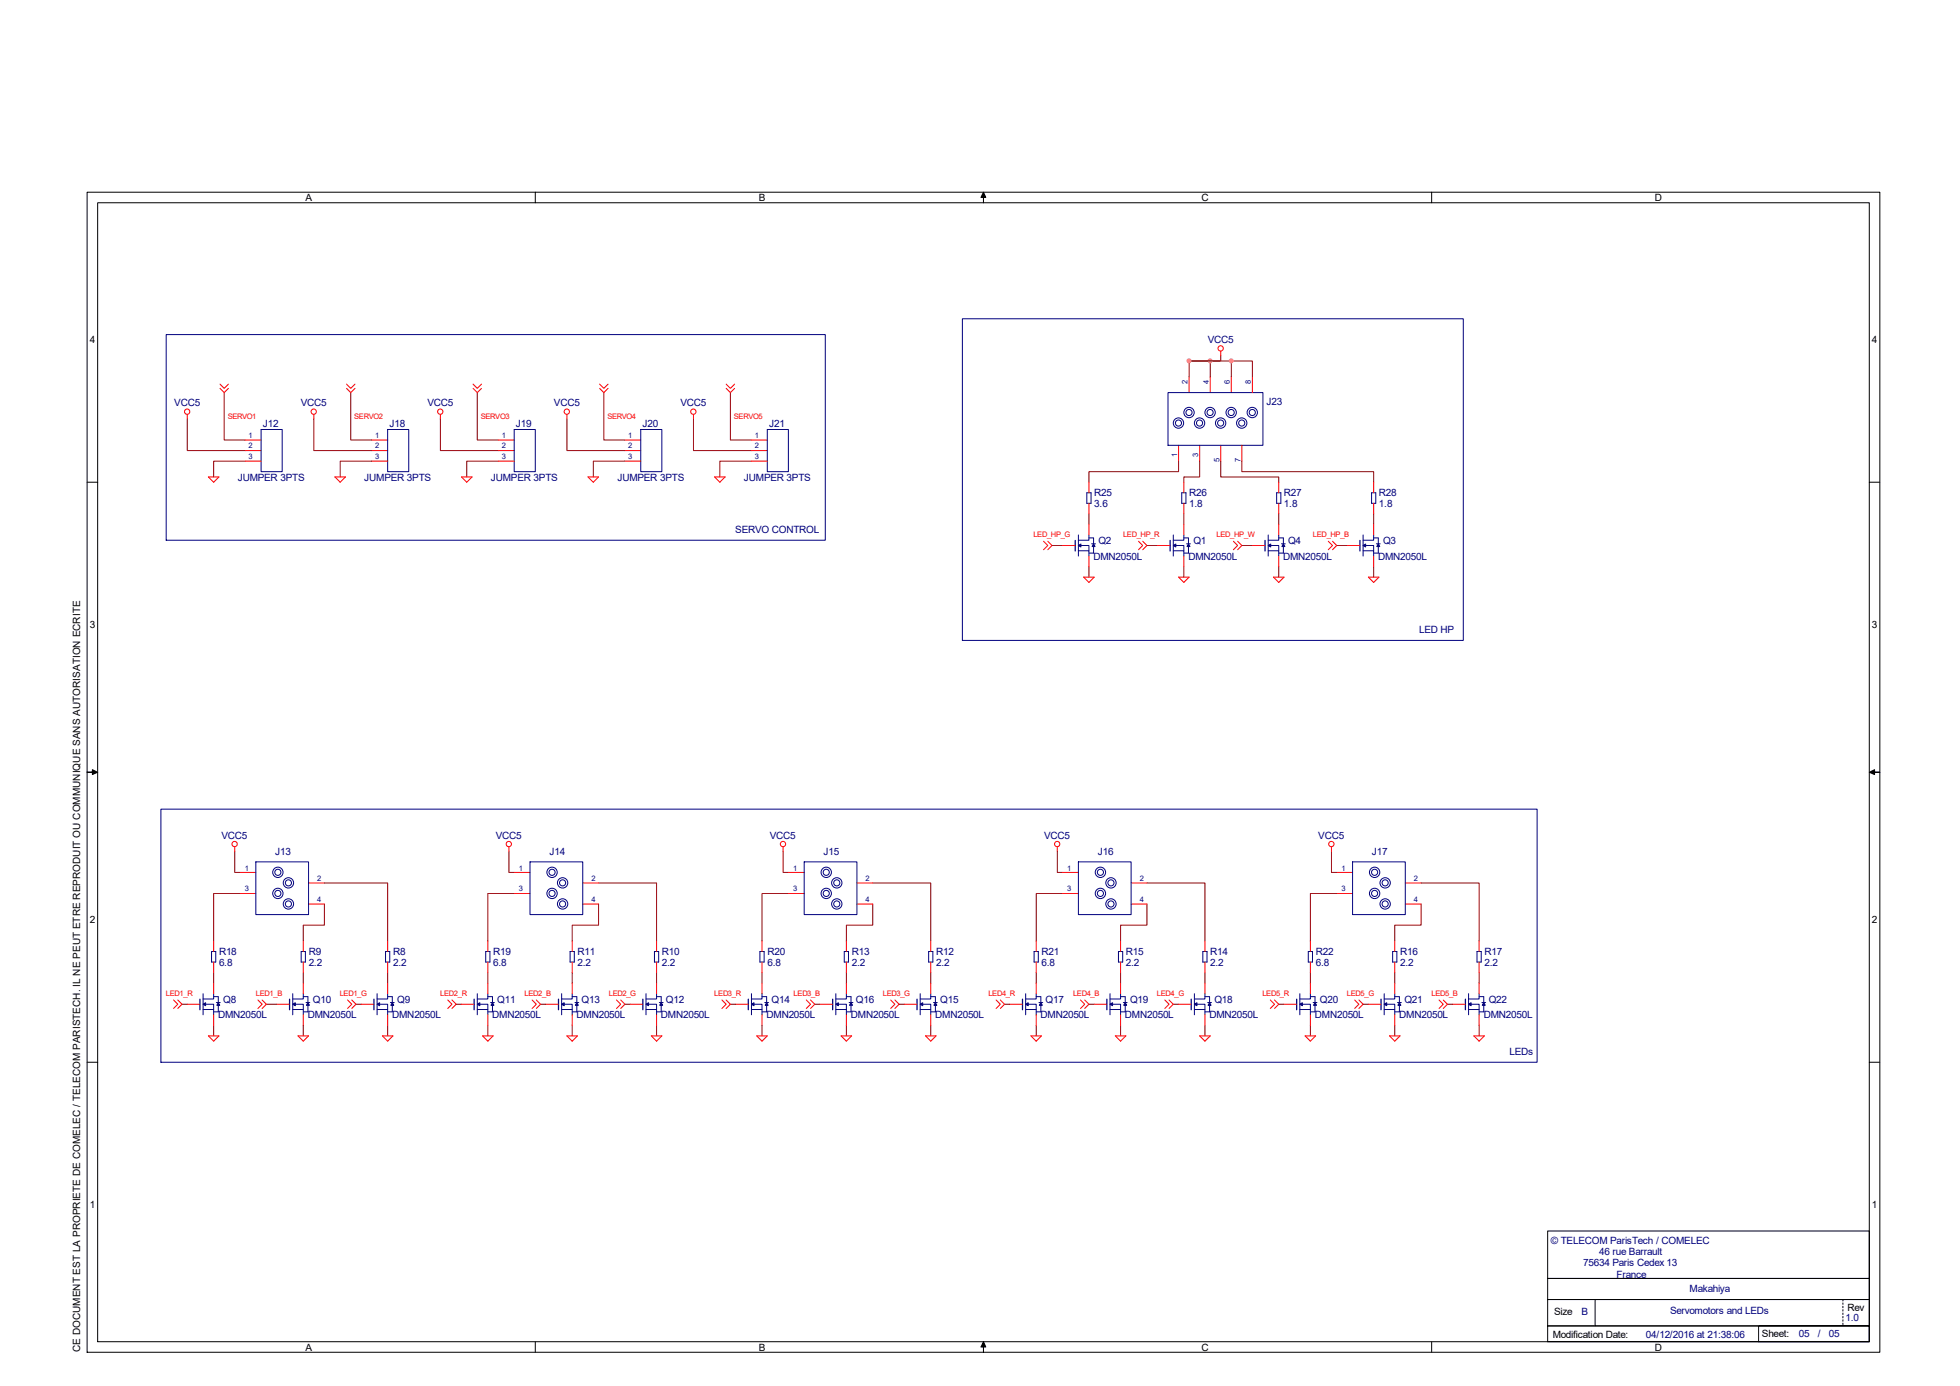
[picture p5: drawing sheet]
<svg xmlns="http://www.w3.org/2000/svg" width="297mm" height="210mm" viewBox="0 0 297 210" stroke-linecap="round" stroke-linejoin="round" font-family="sans-serif">
<g fill="none" stroke="#800000" stroke-width=".15">
<path d="M34 59.5v7.2h3.2M53.1 59.5v7.2h3.2M72.3 59.5v7.2h3.2M91.5 59.5v7.2h3.2M110.7 59.5v7.2h3.2M180.2 57.1v-2.4h9.6v2.4M183.4 54.7v2.4M185 53.9v.8h-4.8M186.6 54.7v2.4M28.4 63.5v4.8h8.8M37.2 69.9h-4.8v2.4M47.6 63.5v4.8h8.7"/>
<path d="M56.3 69.9h-4.7v2.4M66.7 63.5v4.8h8.8M75.5 69.9h-4.8v2.4M85.9 63.5v4.8h8.8M94.7 69.9h-4.8v2.4M105.1 63.5v4.8h8.8M113.9 69.9h-4.8v2.4M165 77.9v1.6M178.6 69.9v1.6h-13.6v1.6M179.4 77.9v1.6M181.8 69.9v2.4h-2.4v.8M185 69.9v2.4h8.8v.8"/>
<path d="M188.2 69.9v1.6h20v1.6M193.8 77.9v1.6M208.2 77.9v1.6M159.4 82.7h1.6M165 85.9v1.6M173.8 82.7h1.6M179.4 85.9v1.6M188.2 82.7h1.6M193.8 85.9v1.6M202.6 82.7h1.6M208.2 85.9v1.6M35.6 129v3.2h.8"/>
<path d="M36.4 135.4h-4v7.2M49.2 137v3.2h-3.2v2.4M49.2 133.8h9.5v8.8M77.1 129v3.2h.8M77.9 135.4h-4v7.2M90.7 137v3.2h-4v2.4M90.7 133.8h8.8v8.8M118.7 129v3.2h.8M119.5 135.4h-4v7.2M132.3 137v3.2h-4v2.4M132.3 133.8h8.7v8.8M160.2 129v3.2h.8"/>
<path d="M161 135.4h-4v7.2M173.8 137v3.2h-4v2.4M173.8 133.8h8.8v8.8M201.8 129v3.2h.8M202.6 135.4h-4v7.2M215.3 137v3.2h-3.9v2.4M215.3 133.8h8.8v8.8M27.6 152.2h.8M32.4 147.4v1.6M32.4 155.4v1.6M40.4 152.2h1.6M46 147.4v1.6"/>
<path d="M46 155.4v1.6M53.9 152.2h.8M58.7 147.4v1.6M58.7 155.4v1.6M69.1 152.2h.8M73.9 147.4v1.6M73.9 155.4v1.6M81.9 152.2h.8M86.7 147.4v1.6M86.7 155.4v1.6M94.7 152.2h.8M99.5 147.4v1.6"/>
<path d="M99.5 155.4v1.6M110.7 152.2h.8M115.5 147.4v1.6M115.5 155.4v1.6M123.5 152.2h.8M128.3 147.4v1.6M128.3 155.4v1.6M136.2 152.2h.8M141 147.4v1.6M141 155.4v1.6M152.2 152.2h.8M157 147.4v1.6"/>
<path d="M157 155.4v1.6M165 152.2h.8M169.8 147.4v1.6M169.8 155.4v1.6M177.8 152.2h.8M182.6 147.4v1.6M182.6 155.4v1.6M193.8 152.2h.8M198.6 147.4v1.6M198.6 155.4v1.6M206.6 152.2h.8M211.4 147.4v1.6"/>
<path d="M211.4 155.4v1.6M219.3 152.2h.8M224.1 147.4v1.6M224.1 155.4v1.6"/>
</g>
<g fill="#f0f" stroke="#f0f" stroke-width=".15">
<circle cx="183.4" cy="54.7" r=".3"/>
<circle cx="186.6" cy="54.7" r=".3"/>
<circle cx="180.2" cy="54.7" r=".3"/>
</g>
<g fill="none" stroke="#000" stroke-width=".15">
<path d="M13.2 29.1h271.7v175.8h-271.7zM14.8 30.7h268.5v172.6h-268.5zM81.1 29.1v1.6M216.9 29.1v1.6M13.2 73.1h1.6M283.3 73.1h1.6M13.2 161h1.6M283.3 161h1.6M234.5 186.5h48.8v7.2h-48.8zM234.5 193.7h48.8v3.2h-48.8zM234.5 196.9h48.8v4h-48.8zM241.7 196.9v4"/>
<path d="M279.3 196.9v.2M279.3 197.4v.2M279.3 197.9v.3M279.3 198.4v.3M279.3 199v.2M279.3 199.5v.2M279.3 200v.2M81.1 203.3v1.6M216.9 203.3v1.6M234.5 200.9h48.8v2.4h-48.8zM266.5 200.9h16.8v2.4h-16.8zM279.3 200.5v.2"/>
</g>
<g fill="#000" stroke="#000" stroke-width=".15">
<path d="M149 29.1l.4 .8h-.4v.8v-.8h-.4z" fill-rule="evenodd"/>
<path d="M13.2 117h.8v-.4l.8 .4-.8 .4v-.4z" fill-rule="evenodd"/>
<path d="M283.3 117l.8-.4v.4h.8h-.8v.4z" fill-rule="evenodd"/>
<path d="M149 203.3l.4 .8h-.4v.8v-.8h-.4z" fill-rule="evenodd"/>
</g>
<g fill="none" stroke="#000080" stroke-width=".15">
<path d="M25.2 50.7h99.9v31.2h-99.9zM145.8 48.3h75.9v48.7h-75.9zM177 59.5h14.4v8h-14.4zM39.6 65.1h3.2v6.4h-3.2zM58.7 65.1h3.2v6.4h-3.2zM77.9 65.1h3.2v6.4h-3.2zM97.1 65.1h3.2v6.4h-3.2zM116.3 65.1h3.2v6.4h-3.2zM164.7 74.7h.6v1.6h-.6zM179.1 74.7h.6v1.6h-.6zM193.5 74.7h.6v1.6h-.6zM207.8 74.7h.7v1.6h-.7z"/>
<path d="M163.4 83.5h1.6v.8M163.4 82.7h1.6v.8M163.4 81.1v3.2M165 81.1v.8h-1.6M165 81.5h.7v1M165.4 82.4h.6M165.7 82.8v1h-.7M177.8 83.5h1.6v.8M177.8 82.7h1.6v.8M177.8 81.1v3.2M179.4 81.1v.8h-1.6M179.4 81.5h.7v1"/>
<path d="M179.8 82.4h.6M180.1 82.8v1h-.7M192.2 83.5h1.6v.8M192.2 82.7h1.6v.8M192.2 81.1v3.2M193.8 81.1v.8h-1.6M193.8 81.5h.7v1M194.2 82.4h.6M194.5 82.8v1h-.7M206.6 83.5h1.6v.8M206.6 82.7h1.6v.8M206.6 81.1v3.2"/>
<path d="M208.2 81.1v.8h-1.6M208.2 81.5h.7v1M208.6 82.4h.6M208.9 82.8v1h-.7M24.4 122.6h208.5v38.4h-208.5zM38.8 130.6h8v8h-8zM80.3 130.6h8v8h-8zM121.9 130.6h8v8h-8zM163.4 130.6h8v8h-8zM205 130.6h8v8h-8zM30.8 153h1.6v.8M30.8 152.2h1.6v.8"/>
<path d="M30.8 150.6v3.2M32.1 144.2h.6v1.6h-.6zM32.4 150.6v.8h-1.6M32.4 151h.7M32.8 151.9h.6M33.1 152.3v1h-.7M33.1 151.1v.9M44.4 153h1.6v.8M44.4 152.2h1.6v.8M44.4 150.6v3.2M45.6 144.2h.7v1.6h-.7zM46 150.6v.8h-1.6"/>
<path d="M46 151h.7M46.4 151.9h.6M46.7 152.3v1h-.7M46.7 151.1v.9M57.1 153h1.6v.8M57.1 152.2h1.6v.8M57.1 150.6v3.2M58.4 144.2h.7v1.6h-.7zM58.7 150.6v.8h-1.6M58.7 151h.7M59.2 151.9h.5M59.4 152.3v1h-.6"/>
<path d="M59.4 151.1v.9M72.3 153h1.6v.8M72.3 152.2h1.6v.8M72.3 150.6v3.2M73.6 144.2h.6v1.6h-.6zM73.9 150.6v.8h-1.6M73.9 151h.7M74.3 151.9h.6M74.6 152.3v1h-.6M74.6 151.1v.9M85.1 153h1.6v.8M85.1 152.2h1.6v.8"/>
<path d="M85.1 150.6v3.2M86.4 144.2h.6v1.6h-.6zM86.7 150.6v.8h-1.6M86.7 151h.7M87.1 151.9h.6M87.4 152.3v1h-.7M87.4 151.1v.9M97.9 153h1.6v.8M97.9 152.2h1.6v.8M97.9 150.6v3.2M99.2 144.2h.6v1.6h-.6zM99.5 150.6v.8h-1.6"/>
<path d="M99.5 151h.7M99.9 151.9h.6M100.2 152.3v1h-.7M100.2 151.1v.9M113.9 153h1.6v.8M113.9 152.2h1.6v.8M113.9 150.6v3.2M115.2 144.2h.6v1.6h-.6zM115.5 150.6v.8h-1.6M115.5 151h.7M115.9 151.9h.6M116.2 152.3v1h-.7"/>
<path d="M116.2 151.1v.9M126.7 153h1.6v.8M126.7 152.2h1.6v.8M126.7 150.6v3.2M127.9 144.2h.7v1.6h-.7zM128.3 150.6v.8h-1.6M128.3 151h.7M128.7 151.9h.5M129 152.3v1h-.7M129 151.1v.9M139.4 153h1.6v.8M139.4 152.2h1.6v.8"/>
<path d="M139.4 150.6v3.2M140.7 144.2h.7v1.6h-.7zM141 150.6v.8h-1.6M141 151h.7M141.5 151.9h.5M141.7 152.3v1h-.6M141.7 151.1v.9M155.4 153h1.6v.8M155.4 152.2h1.6v.8M155.4 150.6v3.2M156.7 144.2h.6v1.6h-.6zM157 150.6v.8h-1.6"/>
<path d="M157 151h.7M157.4 151.9h.6M157.7 152.3v1h-.6M157.7 151.1v.9M168.2 153h1.6v.8M168.2 152.2h1.6v.8M168.2 150.6v3.2M169.5 144.2h.6v1.6h-.6zM169.8 150.6v.8h-1.6M169.8 151h.7M170.2 151.9h.6M170.5 152.3v1h-.7"/>
<path d="M170.5 151.1v.9M181 153h1.6v.8M181 152.2h1.6v.8M181 150.6v3.2M182.3 144.2h.6v1.6h-.6zM182.6 150.6v.8h-1.6M182.6 151h.7M183 151.9h.6M183.3 152.3v1h-.7M183.3 151.1v.9M197 153h1.6v.8M197 152.2h1.6v.8"/>
<path d="M197 150.6v3.2M198.3 144.2h.6v1.6h-.6zM198.6 150.6v.8h-1.6M198.6 151h.7M199 151.9h.6M199.3 152.3v1h-.7M199.3 151.1v.9M209.8 153h1.6v.8M209.8 152.2h1.6v.8M209.8 150.6v3.2M211 144.2h.7v1.6h-.7zM211.4 150.6v.8h-1.6"/>
<path d="M211.4 151h.7M211.8 151.9h.5M212.1 152.3v1h-.7M212.1 151.1v.9M222.5 153h1.6v.8M222.5 152.2h1.6v.8M222.5 150.6v3.2M223.8 144.2h.7v1.6h-.7zM224.1 150.6v.8h-1.6M224.1 151h.7M224.6 151.9h.5M224.8 152.3v1h-.6"/>
<path d="M224.8 151.1v.9"/>
<circle cx="178.6" cy="64.1" r=".46"/>
<circle cx="178.6" cy="64.1" r=".78"/>
<circle cx="180.2" cy="62.5" r=".46"/>
<circle cx="180.2" cy="62.5" r=".78"/>
<circle cx="181.8" cy="64.1" r=".46"/>
<circle cx="181.8" cy="64.1" r=".78"/>
<circle cx="183.4" cy="62.5" r=".46"/>
<circle cx="183.4" cy="62.5" r=".78"/>
<circle cx="185" cy="64.1" r=".78"/>
<circle cx="185" cy="64.1" r=".46"/>
<circle cx="186.6" cy="62.5" r=".78"/>
<circle cx="186.6" cy="62.5" r=".46"/>
<circle cx="188.2" cy="64.1" r=".78"/>
<circle cx="188.2" cy="64.1" r=".46"/>
<circle cx="189.8" cy="62.5" r=".78"/>
<circle cx="189.8" cy="62.5" r=".46"/>
<circle cx="42.1" cy="132.2" r=".46"/>
<circle cx="42.1" cy="135.4" r=".46"/>
<circle cx="42.1" cy="132.2" r=".78"/>
<circle cx="42.1" cy="135.4" r=".78"/>
<circle cx="43.7" cy="137" r=".46"/>
<circle cx="43.7" cy="133.8" r=".46"/>
<circle cx="43.7" cy="133.8" r=".78"/>
<circle cx="43.7" cy="137" r=".78"/>
<circle cx="83.7" cy="132.2" r=".46"/>
<circle cx="83.7" cy="135.4" r=".46"/>
<circle cx="83.7" cy="132.2" r=".78"/>
<circle cx="83.7" cy="135.4" r=".78"/>
<circle cx="85.3" cy="133.8" r=".46"/>
<circle cx="85.3" cy="137" r=".46"/>
<circle cx="85.3" cy="137" r=".78"/>
<circle cx="85.3" cy="133.8" r=".78"/>
<circle cx="125.2" cy="135.4" r=".46"/>
<circle cx="125.2" cy="132.2" r=".46"/>
<circle cx="125.2" cy="135.4" r=".78"/>
<circle cx="125.2" cy="132.2" r=".78"/>
<circle cx="126.8" cy="137" r=".46"/>
<circle cx="126.8" cy="133.8" r=".46"/>
<circle cx="126.8" cy="133.8" r=".78"/>
<circle cx="126.8" cy="137" r=".78"/>
<circle cx="166.8" cy="135.4" r=".46"/>
<circle cx="166.8" cy="132.2" r=".46"/>
<circle cx="166.8" cy="132.2" r=".78"/>
<circle cx="166.8" cy="135.4" r=".78"/>
<circle cx="168.4" cy="133.8" r=".46"/>
<circle cx="168.4" cy="137" r=".46"/>
<circle cx="168.4" cy="137" r=".78"/>
<circle cx="168.4" cy="133.8" r=".78"/>
<circle cx="208.3" cy="132.2" r=".46"/>
<circle cx="208.3" cy="135.4" r=".46"/>
<circle cx="208.3" cy="135.4" r=".78"/>
<circle cx="208.3" cy="132.2" r=".78"/>
<circle cx="209.9" cy="137" r=".46"/>
<circle cx="209.9" cy="133.8" r=".46"/>
<circle cx="209.9" cy="137" r=".78"/>
<circle cx="209.9" cy="133.8" r=".78"/>
</g>
<g fill="none" stroke="#f00" stroke-width=".15">
<path d="M33.3 58.2l.7 .6 .6-.6M33.3 58.8l.7 .7 .6-.7M52.5 58.2l.6 .6 .7-.6M52.5 58.8l.6 .7 .7-.7M71.7 58.2l.6 .6 .7-.6M71.7 58.8l.6 .7 .7-.7M90.9 58.2l.6 .6 .6-.6M90.9 58.8l.6 .7 .6-.7M110 58.2l.7 .6 .6-.6M110 58.8l.7 .7 .6-.7M180.2 57.1v2.4M183.4 57.1v2.4"/>
<path d="M185 53.2v.7M186.6 57.1v2.4M189.8 57.1v2.4M28.4 62.8v.7M31.6 72.3h1.6l-.8 .8zM37.2 66.7h2.4M37.2 68.3h2.4M37.2 69.9h2.4M47.6 62.8v.7M50.8 72.3h1.6l-.8 .8zM56.3 66.7h2.4M56.3 68.3h2.4"/>
<path d="M56.3 69.9h2.4M66.7 62.8v.7M69.9 72.3h1.6l-.8 .8zM75.5 66.7h2.4M75.5 68.3h2.4M75.5 69.9h2.4M85.9 62.8v.7M89.1 72.3h1.6l-.8 .8zM94.7 66.7h2.4M94.7 68.3h2.4M94.7 69.9h2.4M105.1 62.8v.7"/>
<path d="M108.3 72.3h1.6l-.8 .8zM113.9 66.7h2.4M113.9 68.3h2.4M113.9 69.9h2.4M165 73.1v1.6M165 76.3v1.6M165 79.5v1.6M178.6 67.5v2.4M179.4 73.1v1.6M179.4 76.3v1.6M179.4 79.5v1.6M181.8 67.5v2.4"/>
<path d="M185 67.5v2.4M188.2 67.5v2.4M193.8 73.1v1.6M193.8 76.3v1.6M193.8 79.5v1.6M208.2 73.1v1.6M208.2 76.3v1.6M208.2 79.5v1.6M158.1 82l.7 .7-.7 .6M158.8 82l.6 .7-.6 .6M161 82.7h1.9M164.2 87.5h1.6l-.8 .8z"/>
<path d="M165 84.3v1.6M172.5 82l.7 .7-.7 .6M173.2 82l.6 .7-.6 .6M175.4 82.7h1.9M178.6 87.5h1.6l-.8 .8zM179.4 84.3v1.6M186.9 82l.6 .7-.6 .6M187.5 82l.7 .7-.7 .6M189.8 82.7h1.9M193 87.5h1.6l-.8 .8zM193.8 84.3v1.6M201.3 82l.6 .7-.6 .6"/>
<path d="M201.9 82l.7 .7-.7 .6M204.2 82.7h1.8M207.4 87.5h1.6l-.8 .8zM208.2 84.3v1.6M35.6 128.3v.7M36.4 132.2h2.4M36.4 135.4h2.4M46.8 133.8h2.4M46.8 137h2.4M77.1 128.3v.7M77.9 132.2h2.4M77.9 135.4h2.4"/>
<path d="M88.3 133.8h2.4M88.3 137h2.4M118.7 128.3v.7M119.5 132.2h2.4M119.5 135.4h2.4M129.9 133.8h2.4M129.9 137h2.4M160.2 128.3v.7M161 132.2h2.4M161 135.4h2.4M171.4 133.8h2.4M171.4 137h2.4"/>
<path d="M201.8 128.3v.7M202.6 132.2h2.4M202.6 135.4h2.4M213 133.8h2.3M213 137h2.3M26.3 151.5l.6 .7-.6 .6M26.9 151.5l.7 .7-.7 .6M28.4 152.2h1.9M31.6 157h1.6l-.8 .8zM32.4 142.6v1.6M32.4 145.8v1.6M32.4 149v1.6"/>
<path d="M32.4 153.8v1.6M39.1 151.5l.6 .7-.6 .6M39.7 151.5l.7 .7-.7 .6M42 152.2h1.8M45.2 157h1.6l-.8 .8zM46 142.6v1.6M46 145.8v1.6M46 149v1.6M46 153.8v1.6M52.7 151.5l.6 .7-.6 .6M53.3 151.5l.6 .7-.6 .6M54.7 152.2h1.9"/>
<path d="M57.9 157h1.6l-.8 .8zM58.7 142.6v1.6M58.7 145.8v1.6M58.7 149v1.6M58.7 153.8v1.6M67.9 151.5l.6 .7-.6 .6M68.5 151.5l.6 .7-.6 .6M69.9 152.2h1.9M73.1 157h1.6l-.8 .8zM73.9 142.6v1.6M73.9 145.8v1.6M73.9 149v1.6"/>
<path d="M73.9 153.8v1.6M80.6 151.5l.7 .7-.7 .6M81.3 151.5l.6 .7-.6 .6M82.7 152.2h1.9M85.9 157h1.6l-.8 .8zM86.7 142.6v1.6M86.7 145.8v1.6M86.7 149v1.6M86.7 153.8v1.6M93.4 151.5l.7 .7-.7 .6M94.1 151.5l.6 .7-.6 .6M95.5 152.2h1.9"/>
<path d="M98.7 157h1.6l-.8 .8zM99.5 142.6v1.6M99.5 145.8v1.6M99.5 149v1.6M99.5 153.8v1.6M109.4 151.5l.6 .7-.6 .6M110 151.5l.7 .7-.7 .6M111.5 152.2h1.9M114.7 157h1.6l-.8 .8zM115.5 142.6v1.6M115.5 145.8v1.6M115.5 149v1.6"/>
<path d="M115.5 153.8v1.6M122.2 151.5l.6 .7-.6 .6M122.8 151.5l.7 .7-.7 .6M124.3 152.2h1.8M127.5 157h1.6l-.8 .8zM128.3 142.6v1.6M128.3 145.8v1.6M128.3 149v1.6M128.3 153.8v1.6M135 151.5l.6 .7-.6 .6M135.6 151.5l.6 .7-.6 .6M137 152.2h1.9"/>
<path d="M140.2 157h1.6l-.8 .8zM141 142.6v1.6M141 145.8v1.6M141 149v1.6M141 153.8v1.6M151 151.5l.6 .7-.6 .6M151.6 151.5l.6 .7-.6 .6M153 152.2h1.9M156.2 157h1.6l-.8 .8zM157 142.6v1.6M157 145.8v1.6M157 149v1.6"/>
<path d="M157 153.8v1.6M163.7 151.5l.7 .7-.7 .6M164.4 151.5l.6 .7-.6 .6M165.8 152.2h1.9M169 157h1.6l-.8 .8zM169.8 142.6v1.6M169.8 145.8v1.6M169.8 149v1.6M169.8 153.8v1.6M176.5 151.5l.7 .7-.7 .6M177.2 151.5l.6 .7-.6 .6M178.6 152.2h1.9"/>
<path d="M181.8 157h1.6l-.8 .8zM182.6 142.6v1.6M182.6 145.8v1.6M182.6 149v1.6M182.6 153.8v1.6M192.5 151.5l.6 .7-.6 .6M193.1 151.5l.7 .7-.7 .6M194.6 152.2h1.9M197.8 157h1.6l-.8 .8zM198.6 142.6v1.6M198.6 145.8v1.6M198.6 149v1.6"/>
<path d="M198.6 153.8v1.6M205.3 151.5l.6 .7-.6 .6M205.9 151.5l.7 .7-.7 .6M207.4 152.2h1.8M210.6 157h1.6l-.8 .8zM211.4 142.6v1.6M211.4 145.8v1.6M211.4 149v1.6M211.4 153.8v1.6M218.1 151.5l.6 .7-.6 .6M218.7 151.5l.6 .7-.6 .6M220.1 152.2h1.9"/>
<path d="M223.3 157h1.6l-.8 .8zM224.1 142.6v1.6M224.1 145.8v1.6M224.1 149v1.6M224.1 153.8v1.6"/>
<circle cx="185" cy="52.8" r=".4"/>
<circle cx="28.4" cy="62.4" r=".4"/>
<circle cx="47.5" cy="62.4" r=".4"/>
<circle cx="66.7" cy="62.4" r=".4"/>
<circle cx="85.9" cy="62.4" r=".4"/>
<circle cx="105.1" cy="62.4" r=".4"/>
<circle cx="35.6" cy="127.9" r=".4"/>
<circle cx="77.1" cy="127.9" r=".4"/>
<circle cx="118.7" cy="127.9" r=".4"/>
<circle cx="160.2" cy="127.9" r=".4"/>
<circle cx="201.7" cy="127.9" r=".4"/>
</g>
<g fill="none" stroke="#000080" stroke-width=".19">
<path d="M162.9 81.9v1.6M177.3 81.9v1.6M191.7 81.9v1.6M206.1 81.9v1.6M30.3 151.4v1.6M43.9 151.4v1.6M56.7 151.4v1.6M71.8 151.4v1.6M84.6 151.4v1.6M97.4 151.4v1.6M113.4 151.4v1.6M126.2 151.4v1.6"/>
<path d="M139 151.4v1.6M154.9 151.4v1.6M167.7 151.4v1.6M180.5 151.4v1.6M196.5 151.4v1.6M209.3 151.4v1.6M222.1 151.4v1.6"/>
</g>
<g fill="#000080" stroke="#000080" stroke-width=".15">
<path d="M30.8 152.1l.4-.2v.5z" fill-rule="evenodd"/>
<path d="M33 152l.3 .3h-.4z" fill-rule="evenodd"/>
<path d="M57.2 152.1l.3-.2v.5z" fill-rule="evenodd"/>
<path d="M59.4 152l.3 .3h-.5z" fill-rule="evenodd"/>
<path d="M44.4 152.1l.3-.2v.5z" fill-rule="evenodd"/>
<path d="M46.6 152l.3 .3h-.5z" fill-rule="evenodd"/>
<path d="M72.4 152.1l.3-.2v.5z" fill-rule="evenodd"/>
<path d="M74.6 152l.3 .3h-.5z" fill-rule="evenodd"/>
<path d="M97.9 152.1l.4-.2v.5z" fill-rule="evenodd"/>
<path d="M100.2 152l.2 .3h-.4z" fill-rule="evenodd"/>
<path d="M85.1 152.1l.4-.2v.5z" fill-rule="evenodd"/>
<path d="M87.4 152l.2 .3h-.4z" fill-rule="evenodd"/>
<path d="M113.9 152.1l.4-.2v.5z" fill-rule="evenodd"/>
<path d="M116.1 152l.3 .3h-.4z" fill-rule="evenodd"/>
<path d="M139.5 152.1l.3-.2v.5z" fill-rule="evenodd"/>
<path d="M141.7 152l.3 .3h-.5z" fill-rule="evenodd"/>
<path d="M126.7 152.1l.3-.2v.5z" fill-rule="evenodd"/>
<path d="M128.9 152l.3 .3h-.5z" fill-rule="evenodd"/>
<path d="M155.5 152.1l.3-.2v.5z" fill-rule="evenodd"/>
<path d="M157.7 152l.2 .3h-.4z" fill-rule="evenodd"/>
<path d="M181 152.1l.4-.2v.5z" fill-rule="evenodd"/>
<path d="M183.3 152l.2 .3h-.4z" fill-rule="evenodd"/>
<path d="M168.2 152.1l.4-.2v.5z" fill-rule="evenodd"/>
<path d="M170.5 152l.2 .3h-.4z" fill-rule="evenodd"/>
<path d="M197 152.1l.4-.2v.5z" fill-rule="evenodd"/>
<path d="M199.2 152l.3 .3h-.4z" fill-rule="evenodd"/>
<path d="M209.8 152.1l.3-.2v.5z" fill-rule="evenodd"/>
<path d="M212 152l.3 .3h-.5z" fill-rule="evenodd"/>
<path d="M222.6 152.1l.3-.2v.5z" fill-rule="evenodd"/>
<path d="M224.8 152l.3 .3h-.5z" fill-rule="evenodd"/>
<path d="M177.8 82.6l.4-.2v.5z" fill-rule="evenodd"/>
<path d="M180.1 82.5l.2 .3h-.4z" fill-rule="evenodd"/>
<path d="M163.4 82.6l.4-.2v.5z" fill-rule="evenodd"/>
<path d="M165.7 82.5l.2 .3h-.4z" fill-rule="evenodd"/>
<path d="M206.6 82.6l.3-.2v.5z" fill-rule="evenodd"/>
<path d="M208.8 82.5l.3 .3h-.5z" fill-rule="evenodd"/>
<path d="M192.2 82.6l.4-.2v.5z" fill-rule="evenodd"/>
<path d="M194.4 82.5l.3 .3h-.4z" fill-rule="evenodd"/>
</g>
<g font-size="1.5">
<text x="46.3" y="30.4">A</text>
<text x="115" y="30.4">B</text>
<text x="182.1" y="30.4">C</text>
<text x="250.8" y="30.4">D</text>
<text x="13.6" y="52">4</text>
<text x="283.6" y="52">4</text>
<text x="13.6" y="95.2">3</text>
<text x="283.6" y="95.2">3</text>
<text x="13.6" y="139.9">2</text>
<text x="283.6" y="139.9">2</text>
<text x="13.6" y="183">1</text>
<text x="283.6" y="183">1</text>
<text x="235.3" y="202.7">Modification Date:</text>
<text x="235.5" y="199.3">Size</text>
<text x="267" y="202.6">Sheet:</text>
<text x="280" y="198.6">Rev</text>
<text x="12.1" y="204.9" transform="rotate(-90 12.1 204.9)">CE DOCUMENT EST LA PROPRIETE DE COMELEC / TELECOM PARISTECH. IL NE PEUT ETRE REPRODUIT OU COMMUNIQUE SANS AUTORISATION ECRITE</text>
<text x="46.3" y="204.6">A</text>
<text x="115" y="204.6">B</text>
<text x="182.1" y="204.6">C</text>
<text x="250.8" y="204.6">D</text>
</g>
<g font-size="1.5" fill="#000080">
<text x="183" y="51.9">VCC5</text>
<text x="26.4" y="61.6">VCC5</text>
<text x="39.8" y="64.7">J12</text>
<text x="45.6" y="61.6">VCC5</text>
<text x="59" y="64.7">J18</text>
<text x="64.8" y="61.6">VCC5</text>
<text x="78.2" y="64.7">J19</text>
<text x="83.9" y="61.6">VCC5</text>
<text x="97.4" y="64.7">J20</text>
<text x="103.1" y="61.6">VCC5</text>
<text x="116.5" y="64.7">J21</text>
<text x="191.9" y="61.4">J23</text>
<text x="36" y="72.8">JUMPER 3PTS</text>
<text x="55.2" y="72.8">JUMPER 3PTS</text>
<text x="74.4" y="72.8">JUMPER 3PTS</text>
<text x="93.6" y="72.8">JUMPER 3PTS</text>
<text x="112.7" y="72.8">JUMPER 3PTS</text>
<text x="165.8" y="75.2">R25</text>
<text x="165.8" y="76.8">3.6</text>
<text x="180.2" y="75.2">R26</text>
<text x="180.2" y="76.8">1.8</text>
<text x="194.6" y="75.2">R27</text>
<text x="194.6" y="76.8">1.8</text>
<text x="209" y="75.2">R28</text>
<text x="209" y="76.8">1.8</text>
<text x="111.4" y="80.8">SERVO CONTROL</text>
<text x="166.5" y="82.4">Q2</text>
<text x="180.8" y="82.4">Q1</text>
<text x="195.2" y="82.4">Q4</text>
<text x="209.6" y="82.4">Q3</text>
<text x="165.7" y="84.8">DMN2050L</text>
<text x="180.1" y="84.8">DMN2050L</text>
<text x="194.4" y="84.8">DMN2050L</text>
<text x="208.8" y="84.8">DMN2050L</text>
<text x="215.1" y="96">LED HP</text>
<text x="33.6" y="127.1">VCC5</text>
<text x="41.7" y="129.6">J13</text>
<text x="75.1" y="127.1">VCC5</text>
<text x="83.3" y="129.6">J14</text>
<text x="116.7" y="127.1">VCC5</text>
<text x="124.8" y="129.6">J15</text>
<text x="158.2" y="127.1">VCC5</text>
<text x="166.4" y="129.6">J16</text>
<text x="199.8" y="127.1">VCC5</text>
<text x="207.9" y="129.6">J17</text>
<text x="33.2" y="144.7">R18</text>
<text x="33.2" y="146.3">6.8</text>
<text x="46.8" y="144.7">R9</text>
<text x="46.8" y="146.3">2.2</text>
<text x="59.6" y="144.7">R8</text>
<text x="59.6" y="146.3">2.2</text>
<text x="74.7" y="144.7">R19</text>
<text x="74.7" y="146.3">6.8</text>
<text x="87.5" y="144.7">R11</text>
<text x="87.5" y="146.3">2.2</text>
<text x="100.3" y="144.7">R10</text>
<text x="100.3" y="146.3">2.2</text>
<text x="116.3" y="144.7">R20</text>
<text x="116.3" y="146.3">6.8</text>
<text x="129.1" y="144.7">R13</text>
<text x="129.1" y="146.3">2.2</text>
<text x="141.9" y="144.7">R12</text>
<text x="141.9" y="146.3">2.2</text>
<text x="157.8" y="144.7">R21</text>
<text x="157.8" y="146.3">6.8</text>
<text x="170.6" y="144.7">R15</text>
<text x="170.6" y="146.3">2.2</text>
<text x="183.4" y="144.7">R14</text>
<text x="183.4" y="146.3">2.2</text>
<text x="199.4" y="144.7">R22</text>
<text x="199.4" y="146.3">6.8</text>
<text x="212.2" y="144.7">R16</text>
<text x="212.2" y="146.3">2.2</text>
<text x="225" y="144.7">R17</text>
<text x="225" y="146.3">2.2</text>
<text x="33.1" y="154.3">DMN2050L</text>
<text x="33.8" y="151.9">Q8</text>
<text x="46.7" y="154.3">DMN2050L</text>
<text x="47.4" y="151.9">Q10</text>
<text x="59.4" y="154.3">DMN2050L</text>
<text x="60.2" y="151.9">Q9</text>
<text x="74.6" y="154.3">DMN2050L</text>
<text x="75.4" y="151.9">Q11</text>
<text x="87.4" y="154.3">DMN2050L</text>
<text x="88.1" y="151.9">Q13</text>
<text x="100.2" y="154.3">DMN2050L</text>
<text x="100.9" y="151.9">Q12</text>
<text x="116.2" y="154.3">DMN2050L</text>
<text x="116.9" y="151.9">Q14</text>
<text x="128.9" y="154.3">DMN2050L</text>
<text x="129.7" y="151.9">Q16</text>
<text x="141.7" y="154.3">DMN2050L</text>
<text x="142.5" y="151.9">Q15</text>
<text x="157.7" y="154.3">DMN2050L</text>
<text x="158.5" y="151.9">Q17</text>
<text x="170.5" y="154.3">DMN2050L</text>
<text x="171.2" y="151.9">Q19</text>
<text x="183.3" y="154.3">DMN2050L</text>
<text x="184" y="151.9">Q18</text>
<text x="199.3" y="154.3">DMN2050L</text>
<text x="200" y="151.9">Q20</text>
<text x="212" y="154.3">DMN2050L</text>
<text x="212.8" y="151.9">Q21</text>
<text x="224.8" y="154.3">DMN2050L</text>
<text x="225.6" y="151.9">Q22</text>
<text x="228.7" y="159.9">LEDs</text>
<text x="235" y="188.5">© TELECOM ParisTech / COMELEC</text>
<text x="239.9" y="191.9">75634 Paris Cedex 13</text>
<text x="242.3" y="190.2">46 rue Barrault</text>
<text x="245" y="193.6">France</text>
<text x="256" y="195.8">Makahiya</text>
<text x="239.6" y="199.3">B</text>
<text x="249.4" y="202.7">04/12/2016 at 21:38:06</text>
<text x="253.1" y="199.1">Servomotors and LEDs</text>
<text x="272.6" y="202.6">05</text>
<text x="275.5" y="202.6">/</text>
<text x="277.2" y="202.6">05</text>
<text x="279.7" y="200.2">1.0</text>
</g>
<g font-size="1.1" fill="#000080">
<text x="180" y="58.2" transform="rotate(-90 180 58.2)">2</text>
<text x="183.2" y="58.2" transform="rotate(-90 183.2 58.2)">4</text>
<text x="186.3" y="58.2" transform="rotate(-90 186.3 58.2)">6</text>
<text x="189.6" y="58.2" transform="rotate(-90 189.6 58.2)">8</text>
<text x="37.7" y="69.6">3</text>
<text x="37.7" y="67.9">2</text>
<text x="37.7" y="66.4">1</text>
<text x="56.9" y="66.4">1</text>
<text x="56.9" y="67.9">2</text>
<text x="56.9" y="69.6">3</text>
<text x="76" y="66.4">1</text>
<text x="76" y="67.9">2</text>
<text x="76" y="69.6">3</text>
<text x="95.2" y="66.4">1</text>
<text x="95.2" y="67.9">2</text>
<text x="95.2" y="69.6">3</text>
<text x="114.4" y="66.4">1</text>
<text x="114.4" y="67.9">2</text>
<text x="114.4" y="69.6">3</text>
<text x="178.4" y="69.2" transform="rotate(-90 178.4 69.2)">1</text>
<text x="181.6" y="69.2" transform="rotate(-90 181.6 69.2)">3</text>
<text x="184.8" y="70" transform="rotate(-90 184.8 70)">5</text>
<text x="188" y="70" transform="rotate(-90 188 70)">7</text>
<text x="37.1" y="131.9">1</text>
<text x="78.6" y="131.9">1</text>
<text x="120.2" y="131.9">1</text>
<text x="161.7" y="131.9">1</text>
<text x="203.3" y="131.9">1</text>
<text x="37.1" y="135.1">3</text>
<text x="48" y="133.5">2</text>
<text x="48" y="136.7">4</text>
<text x="78.6" y="135.1">3</text>
<text x="89.6" y="133.5">2</text>
<text x="89.6" y="136.7">4</text>
<text x="120.2" y="135.1">3</text>
<text x="131.1" y="133.5">2</text>
<text x="131.1" y="136.7">4</text>
<text x="161.7" y="135.1">3</text>
<text x="172.7" y="133.5">2</text>
<text x="172.7" y="136.7">4</text>
<text x="203.3" y="135.1">3</text>
<text x="214.2" y="133.5">2</text>
<text x="214.2" y="136.7">4</text>
</g>
<g font-size="1.1" fill="#f00">
<text x="34.5" y="63.4">SERVO1</text>
<text x="53.7" y="63.4">SERVO2</text>
<text x="72.9" y="63.4">SERVO3</text>
<text x="92" y="63.4">SERVO4</text>
<text x="111.2" y="63.4">SERVO5</text>
<text x="156.6" y="81.4">LED_HP_G</text>
<text x="170.2" y="81.4">LED_HP_R</text>
<text x="184.4" y="81.4">LED_HP_W</text>
<text x="199" y="81.4">LED_HP_B</text>
<text x="25.1" y="150.9">LED1_R</text>
<text x="38.8" y="150.9">LED1_B</text>
<text x="51.5" y="150.9">LED1_G</text>
<text x="66.7" y="150.9">LED2_R</text>
<text x="79.5" y="150.9">LED2_B</text>
<text x="92.2" y="150.9">LED2_G</text>
<text x="108.2" y="150.9">LED3_R</text>
<text x="120.3" y="150.9">LED3_B</text>
<text x="133.8" y="150.9">LED3_G</text>
<text x="149.8" y="150.9">LED4_R</text>
<text x="162.6" y="150.9">LED4_B</text>
<text x="175.3" y="150.9">LED4_G</text>
<text x="191.3" y="150.9">LED5_R</text>
<text x="204.1" y="150.9">LED5_G</text>
<text x="216.9" y="150.9">LED5_B</text>
</g>
</svg>
